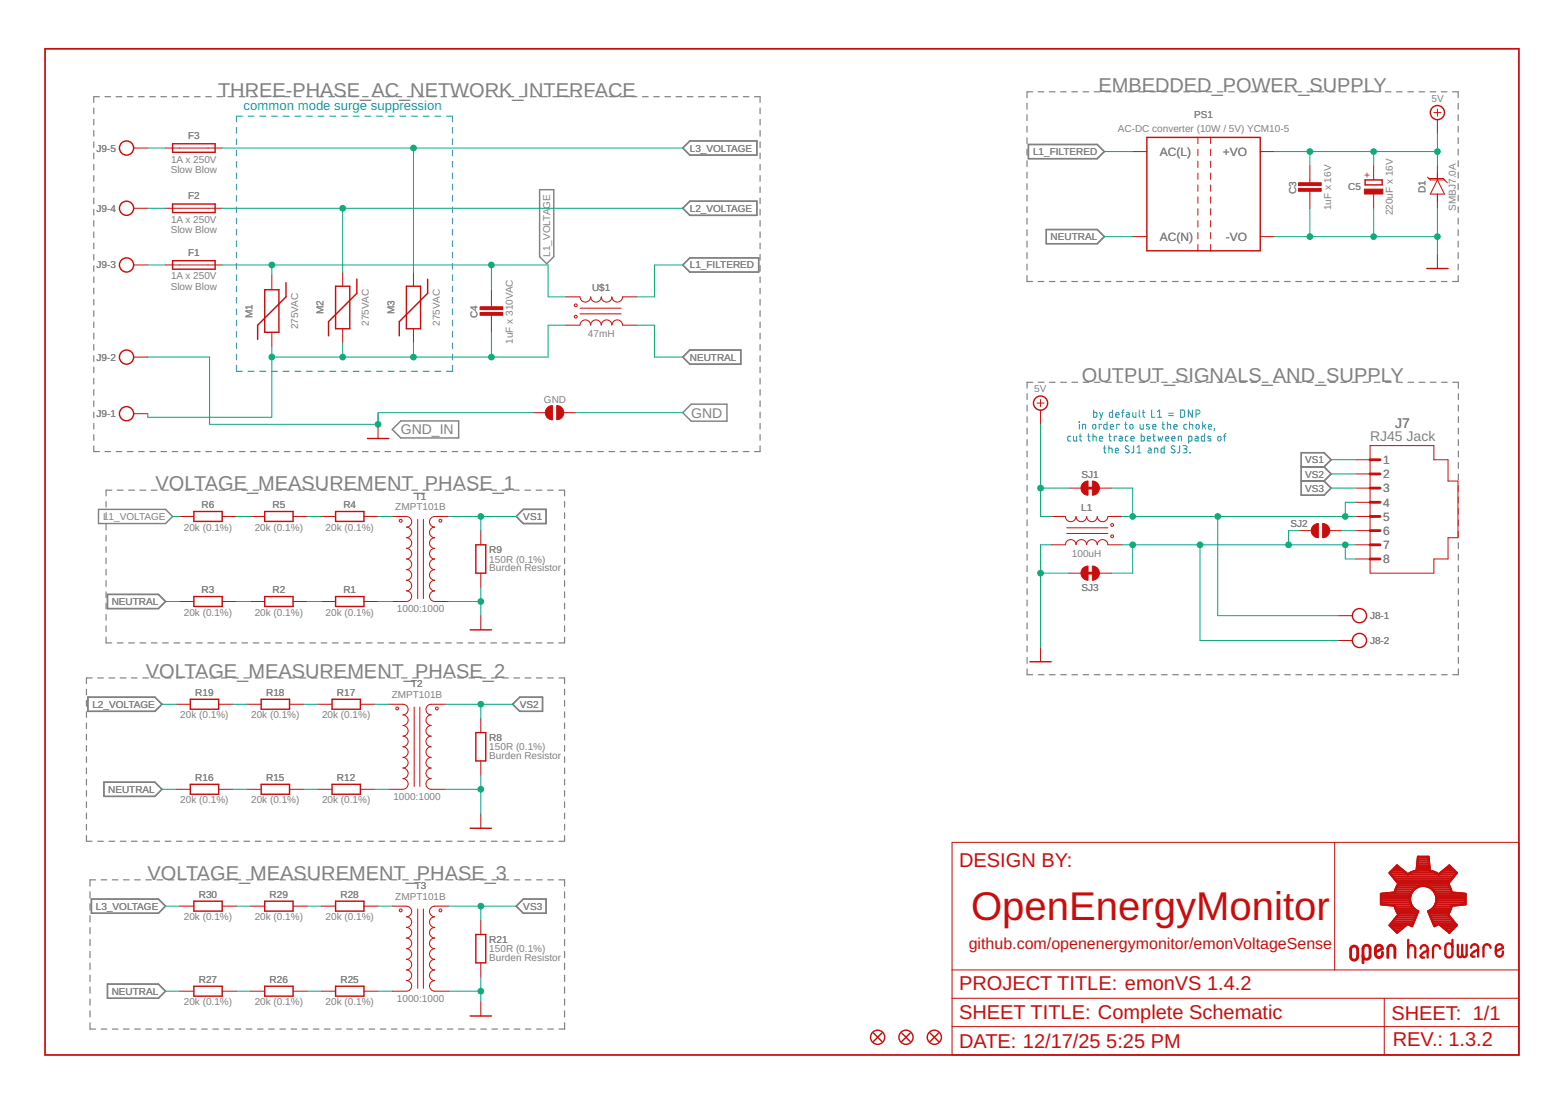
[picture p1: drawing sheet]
<svg xmlns="http://www.w3.org/2000/svg" width="420mm" height="297mm" viewBox="0 0 420 297" stroke-linecap="round" stroke-linejoin="round" font-family="sans-serif">
<g fill="none" stroke="#808080" stroke-width=".32">
<path d="M25.2 29v1.6M25.2 32.1v1.5M25.2 35.1v1.5M25.2 38.1v1.5M26.7 26h-1.5v1.5M28.2 26h1.5M31.2 26h1.5M34.2 26h1.6M37.3 26h1.5M40.3 26h1.5M43.3 26h1.5M46.3 26h1.5"/>
<path d="M49.3 26h1.5M52.3 26h1.5M55.3 26h1.5M58.3 26h1.5M61.3 26h1.5M64.3 26h1.5M67.4 26h1.5M70.4 26h1.5M73.4 26h1.5M76.4 26h1.5M79.4 26h1.5M82.4 26h1.5"/>
<path d="M85.4 26h1.5M88.4 26h1.5M91.4 26h1.5M94.4 26h1.5M97.5 26h1.5M100.5 26h1.5M103.5 26h1.5M106.5 26h1.5M109.5 26h1.5M112.5 26h1.5M115.5 26h1.5M118.5 26h1.5"/>
<path d="M121.5 26h1.5M124.5 26h1.5M127.6 26h1.5M130.6 26h1.5M133.6 26h1.5M136.6 26h1.5M139.6 26h1.5M142.6 26h1.5M145.6 26h1.5M148.6 26h1.5M151.6 26h1.5M154.6 26h1.6"/>
<path d="M157.7 26h1.5M160.7 26h1.5M163.7 26h1.5M166.7 26h1.5M169.7 26h1.5M172.7 26h1.5M175.7 26h1.5M178.7 26h1.5M181.7 26h1.6M184.7 26h1.6M187.8 26h1.5M190.8 26h1.5"/>
<path d="M193.8 26h1.5M196.8 26h1.5M199.8 26h1.5M202.8 26h1.5v1.5M204.3 29v1.6M204.3 32.1v1.5M204.3 35.1v1.5M204.3 38.1v1.5M276.1 27.7v1.7M276.1 30.8v1.6M276.1 33.9v1.6M276.1 37v1.6"/>
<path d="M277.6 24.7h-1.5v1.6M279.1 24.7h1.5M282.1 24.7h1.5M285.1 24.7h1.5M288.1 24.7h1.5M291.1 24.7h1.6M294.2 24.7h1.5M297.2 24.7h1.5M300.2 24.7h1.5M303.2 24.7h1.5M306.2 24.7h1.5M309.2 24.7h1.5"/>
<path d="M312.2 24.7h1.5M315.2 24.7h1.5M318.2 24.7h1.5M321.2 24.7h1.5M324.3 24.7h1.5M327.3 24.7h1.5M330.3 24.7h1.5M333.3 24.7h1.5M336.3 24.7h1.5M339.3 24.7h1.5M342.3 24.7h1.5M345.3 24.7h1.5"/>
<path d="M348.3 24.7h1.5M351.3 24.7h1.5M354.4 24.7h1.5M357.4 24.7h1.5M360.4 24.7h1.5M363.4 24.7h1.5M366.4 24.7h1.5M369.4 24.7h1.5M372.4 24.7h1.5M375.4 24.7h1.5M378.4 24.7h1.5M381.4 24.7h1.5"/>
<path d="M384.5 24.7h1.5M387.5 24.7h1.5M390.5 24.7h1.5v1.6M392 27.7v1.7M392 30.8v1.6M392 33.9v1.6M392 37v1.6M25.2 41.1v1.6M25.2 44.2v1.5M25.2 47.2v1.5M25.2 50.2v1.6M25.2 53.3v1.5"/>
<path d="M25.2 56.3v1.5M25.2 59.3v1.5M204.3 41.1v1.6M204.3 44.2v1.5M204.3 47.2v1.5M204.3 50.2v1.6M204.3 53.3v1.5M204.3 56.3v1.5M204.3 59.3v1.5M276.1 40.1v1.6M276.1 43.2v1.6M276.1 46.3v1.6"/>
<path d="M276.1 49.4v1.6M276.1 52.5v1.6M276.1 55.6v1.5M276.1 58.7v1.5M392 40.1v1.6M392 43.2v1.6M392 46.3v1.6M392 49.4v1.6M392 52.5v1.6M392 55.6v1.5M392 58.7v1.5M25.2 62.3v1.6"/>
<path d="M25.2 65.4v1.5M25.2 68.4v1.5M25.2 71.4v1.5M25.2 74.4v1.6M25.2 77.5v1.5M204.3 62.3v1.6M204.3 65.4v1.5M204.3 68.4v1.5M204.3 71.4v1.5M204.3 74.4v1.6M204.3 77.5v1.5M276.1 61.7v1.6"/>
<path d="M276.1 64.8v1.6M276.1 67.9v1.6M276.1 71v1.6M276.1 74.1v1.6h1.5M279.1 75.7h1.5M282.1 75.7h1.5M285.1 75.7h1.5M288.1 75.7h1.5M291.1 75.7h1.6M294.2 75.7h1.5M297.2 75.7h1.5M300.2 75.7h1.5"/>
<path d="M303.2 75.7h1.5M306.2 75.7h1.5M309.2 75.7h1.5M312.2 75.7h1.5M315.2 75.7h1.5M318.2 75.7h1.5M321.2 75.7h1.5M324.3 75.7h1.5M327.3 75.7h1.5M330.3 75.7h1.5M333.3 75.7h1.5M336.3 75.7h1.5"/>
<path d="M339.3 75.7h1.5M342.3 75.7h1.5M345.3 75.7h1.5M348.3 75.7h1.5M351.3 75.7h1.5M354.4 75.7h1.5M357.4 75.7h1.5M360.4 75.7h1.5M363.4 75.7h1.5M366.4 75.7h1.5M369.4 75.7h1.5M372.4 75.7h1.5"/>
<path d="M375.4 75.7h1.5M378.4 75.7h1.5M381.4 75.7h1.5M384.5 75.7h1.5M387.5 75.7h1.5M392 61.7v1.6M392 64.8v1.6M392 67.9v1.6M392 71v1.6M392 74.1v1.6h-1.5M25.2 80.5v1.5M25.2 83.5v1.5"/>
<path d="M25.2 86.6v1.5M25.2 89.6v1.5M25.2 92.6v1.5M25.2 95.6v1.6M25.2 98.7v1.5M204.3 80.5v1.5M204.3 83.5v1.5M204.3 86.6v1.5M204.3 89.6v1.5M204.3 92.6v1.5M204.3 95.6v1.6M204.3 98.7v1.5"/>
<path d="M25.2 101.7v1.5M25.2 104.7v1.6M25.2 107.8v1.5M25.2 110.8v1.5M25.2 113.8v1.5M25.2 116.8v1.6M25.2 119.9v1.5h1.5M204.3 101.7v1.5M204.3 104.7v1.6M204.3 107.8v1.5M204.3 110.8v1.5M204.3 113.8v1.5"/>
<path d="M204.3 116.8v1.6M204.3 119.9v1.5h-1.5M276.1 105.8v1.6M276.1 108.9v1.6M276.1 112v1.6M276.1 115.1v1.6M276.1 118.2v1.6M277.6 102.8h-1.5v1.6M279.1 102.8h1.5M282.1 102.8h1.5M285.1 102.8h1.6M288.1 102.8h1.6"/>
<path d="M291.2 102.8h1.5M294.2 102.8h1.5M297.2 102.8h1.5M300.2 102.8h1.5M303.2 102.8h1.5M306.2 102.8h1.5M309.2 102.8h1.5M312.2 102.8h1.6M315.3 102.8h1.5M318.3 102.8h1.5M321.3 102.8h1.5M324.3 102.8h1.5"/>
<path d="M327.3 102.8h1.5M330.3 102.8h1.5M333.3 102.8h1.5M336.3 102.8h1.5M339.3 102.8h1.5M342.3 102.8h1.6M345.4 102.8h1.5M348.4 102.8h1.5M351.4 102.8h1.5M354.4 102.8h1.5M357.4 102.8h1.5M360.4 102.8h1.5"/>
<path d="M363.4 102.8h1.5M366.4 102.8h1.5M369.4 102.8h1.6M372.4 102.8h1.6M375.5 102.8h1.5M378.5 102.8h1.5M381.5 102.8h1.5M384.5 102.8h1.5M387.5 102.8h1.5M390.5 102.8h1.5v1.6M392 105.8v1.6M392 108.9v1.6"/>
<path d="M392 112v1.6M392 115.1v1.6M392 118.2v1.6M28.2 121.4h1.5M28.5 134.8v1.5M28.5 137.8v1.6M30.1 131.8h-1.6v1.5M31.2 121.4h1.5M31.5 131.8h1.6M34.2 121.4h1.6M34.6 131.8h1.5M37.3 121.4h1.5"/>
<path d="M37.6 131.8h1.6M40.3 121.4h1.5M40.7 131.8h1.5M43.3 121.4h1.5M43.7 131.8h1.6M46.3 121.4h1.5M46.8 131.8h1.5M49.3 121.4h1.5M49.8 131.8h1.6M52.3 121.4h1.5M52.9 131.8h1.5M55.3 121.4h1.5"/>
<path d="M55.9 131.8h1.5M58.3 121.4h1.5M58.9 131.8h1.6M61.3 121.4h1.5M62 131.8h1.5M64.3 121.4h1.5M65 131.8h1.6M67.4 121.4h1.5M68.1 131.8h1.5M70.4 121.4h1.5M71.1 131.8h1.5M73.4 121.4h1.5"/>
<path d="M74.1 131.8h1.6M76.4 121.4h1.5M77.2 131.8h1.5M79.4 121.4h1.5M80.2 131.8h1.6M82.4 121.4h1.5M83.3 131.8h1.5M85.4 121.4h1.5M86.3 131.8h1.6M88.4 121.4h1.5M89.4 131.8h1.5M91.4 121.4h1.5"/>
<path d="M92.4 131.8h1.5M94.4 121.4h1.5M95.4 131.8h1.6M97.5 121.4h1.5M98.5 131.8h1.5M100.5 121.4h1.5M101.5 131.8h1.6M103.5 121.4h1.5M104.6 131.8h1.5M106.5 121.4h1.5M107.6 131.8h1.6M109.5 121.4h1.5"/>
<path d="M110.7 131.8h1.5M112.5 121.4h1.5M113.7 131.8h1.6M115.5 121.4h1.5M116.7 131.8h1.6M118.5 121.4h1.5M119.8 131.8h1.5M121.5 121.4h1.5M122.8 131.8h1.6M124.5 121.4h1.5M125.9 131.8h1.5M127.6 121.4h1.5"/>
<path d="M128.9 131.8h1.6M130.6 121.4h1.5M132 131.8h1.5M133.6 121.4h1.5M135 131.8h1.5M136.6 121.4h1.5M138 131.8h1.6M139.6 121.4h1.5M141.1 131.8h1.5M142.6 121.4h1.5M144.1 131.8h1.6M145.6 121.4h1.5"/>
<path d="M147.2 131.8h1.5M148.6 121.4h1.5M150.2 131.8h1.6v1.5M151.6 121.4h1.5M151.8 134.8v1.5M151.8 137.8v1.6M154.6 121.4h1.6M157.7 121.4h1.5M160.7 121.4h1.5M163.7 121.4h1.5M166.7 121.4h1.5M169.7 121.4h1.5"/>
<path d="M172.7 121.4h1.5M175.7 121.4h1.5M178.7 121.4h1.5M181.7 121.4h1.6M184.7 121.4h1.6M187.8 121.4h1.5M190.8 121.4h1.5M193.8 121.4h1.5M196.8 121.4h1.5M199.8 121.4h1.5M276.1 121.2v1.6M276.1 124.3v1.6"/>
<path d="M276.1 127.4v1.6M276.1 130.5v1.6M276.1 133.6v1.6M276.1 136.7v1.5M276.1 139.7v1.6M392 121.2v1.6M392 124.3v1.6M392 127.4v1.6M392 130.5v1.6M392 133.6v1.6M392 136.7v1.5M392 139.7v1.6"/>
<path d="M28.5 140.9v1.5M28.5 143.9v1.6M28.5 147v1.5M28.5 150v1.5M28.5 153v1.6M28.5 156.1v1.5M28.5 159.1v1.6M151.8 140.9v1.5M151.8 143.9v1.6M151.8 147v1.5M151.8 150v1.5M151.8 153v1.6"/>
<path d="M151.8 156.1v1.5M151.8 159.1v1.6M276.1 142.8v1.6M276.1 145.9v1.6M276.1 149v1.6M276.1 152.1v1.5M276.1 155.2v1.5M276.1 158.2v1.6M392 142.8v1.6M392 145.9v1.6M392 149v1.6M392 152.1v1.5"/>
<path d="M392 155.2v1.5M392 158.2v1.6M28.5 162.2v1.5M28.5 165.2v1.5M28.5 168.2v1.6M28.5 171.3v1.5h1.6M31.5 172.8h1.6M34.6 172.8h1.5M37.6 172.8h1.6M40.7 172.8h1.5M43.7 172.8h1.6M46.8 172.8h1.5"/>
<path d="M49.8 172.8h1.6M52.9 172.8h1.5M55.9 172.8h1.5M58.9 172.8h1.6M62 172.8h1.5M65 172.8h1.6M68.1 172.8h1.5M71.1 172.8h1.5M74.1 172.8h1.6M77.2 172.8h1.5M80.2 172.8h1.6M83.3 172.8h1.5"/>
<path d="M86.3 172.8h1.6M89.4 172.8h1.5M92.4 172.8h1.5M95.4 172.8h1.6M98.5 172.8h1.5M101.5 172.8h1.6M104.6 172.8h1.5M107.6 172.8h1.6M110.7 172.8h1.5M113.7 172.8h1.6M116.7 172.8h1.6M119.8 172.8h1.5"/>
<path d="M122.8 172.8h1.6M125.9 172.8h1.5M128.9 172.8h1.6M132 172.8h1.5M135 172.8h1.5M138 172.8h1.6M141.1 172.8h1.5M144.1 172.8h1.6M147.2 172.8h1.5M151.8 162.2v1.5M151.8 165.2v1.5M151.8 168.2v1.6"/>
<path d="M151.8 171.3v1.5h-1.6M276.1 161.3v1.6M276.1 164.4v1.6M276.1 167.5v1.6M276.1 170.6v1.5M276.1 173.7v1.5M276.1 176.7v1.6M276.1 179.8v1.6h1.5M392 161.3v1.6M392 164.4v1.6M392 167.5v1.6M392 170.6v1.5"/>
<path d="M392 173.7v1.5M392 176.7v1.6M392 179.8v1.6h-1.5M23.2 185.3v1.5M23.2 188.3v1.5M23.2 191.3v1.5M23.2 194.4v1.5M23.2 197.4v1.5M24.8 182.2h-1.6v1.6M26.3 182.2h1.5M29.3 182.2h1.5M32.3 182.2h1.5"/>
<path d="M35.3 182.2h1.6M38.4 182.2h1.5M41.4 182.2h1.5M44.4 182.2h1.5M47.4 182.2h1.6M50.5 182.2h1.5M53.5 182.2h1.5M56.5 182.2h1.5M59.5 182.2h1.5M62.5 182.2h1.6M65.6 182.2h1.5M68.6 182.2h1.5"/>
<path d="M71.6 182.2h1.6M74.6 182.2h1.6M77.7 182.2h1.5M80.7 182.2h1.5M83.7 182.2h1.5M86.7 182.2h1.6M89.8 182.2h1.5M92.8 182.2h1.5M95.8 182.2h1.5M98.8 182.2h1.6M101.9 182.2h1.5M104.9 182.2h1.5"/>
<path d="M107.9 182.2h1.5M110.9 182.2h1.6M113.9 182.2h1.6M117 182.2h1.5M120 182.2h1.5M123 182.2h1.5M126 182.2h1.6M129.1 182.2h1.5M132.1 182.2h1.5M135.1 182.2h1.5M138.1 182.2h1.6M141.2 182.2h1.5"/>
<path d="M144.2 182.2h1.5M147.2 182.2h1.5M150.2 182.2h1.6v1.6M151.8 185.3v1.5M151.8 188.3v1.5M151.8 191.3v1.5M151.8 194.4v1.5M151.8 197.4v1.5M279.1 181.4h1.5M282.1 181.4h1.5M285.1 181.4h1.6M288.1 181.4h1.6"/>
<path d="M291.2 181.4h1.5M294.2 181.4h1.5M297.2 181.4h1.5M300.2 181.4h1.5M303.2 181.4h1.5M306.2 181.4h1.5M309.2 181.4h1.5M312.2 181.4h1.6M315.3 181.4h1.5M318.3 181.4h1.5M321.3 181.4h1.5M324.3 181.4h1.5"/>
<path d="M327.3 181.4h1.5M330.3 181.4h1.5M333.3 181.4h1.5M336.3 181.4h1.5M339.3 181.4h1.5M342.3 181.4h1.6M345.4 181.4h1.5M348.4 181.4h1.5M351.4 181.4h1.5M354.4 181.4h1.5M357.4 181.4h1.5M360.4 181.4h1.5"/>
<path d="M363.4 181.4h1.5M366.4 181.4h1.5M369.4 181.4h1.6M372.4 181.4h1.6M375.5 181.4h1.5M378.5 181.4h1.5M381.5 181.4h1.5M384.5 181.4h1.5M387.5 181.4h1.5M23.2 200.4v1.5M23.2 203.4v1.6M23.2 206.5v1.5"/>
<path d="M23.2 209.5v1.5M23.2 212.5v1.5M23.2 215.5v1.6M23.2 218.6v1.5M151.8 200.4v1.5M151.8 203.4v1.6M151.8 206.5v1.5M151.8 209.5v1.5M151.8 212.5v1.5M151.8 215.5v1.6M151.8 218.6v1.5M23.2 221.6v1.5"/>
<path d="M23.2 224.6v1.5h1.6M24.2 239.7v1.7M25.7 236.5h-1.5v1.7M26.3 226.1h1.5M27.2 236.5h1.5M29.3 226.1h1.5M30.2 236.5h1.5M32.3 226.1h1.5M33.2 236.5h1.5M35.3 226.1h1.6M36.2 236.5h1.5M38.4 226.1h1.5"/>
<path d="M39.2 236.5h1.5M41.4 226.1h1.5M42.2 236.5h1.5M44.4 226.1h1.5M45.2 236.5h1.5M47.4 226.1h1.6M48.2 236.5h1.5M50.5 226.1h1.5M51.2 236.5h1.5M53.5 226.1h1.5M54.2 236.5h1.5M56.5 226.1h1.5"/>
<path d="M57.2 236.5h1.5M59.5 226.1h1.5M60.2 236.5h1.5M62.5 226.1h1.6M63.2 236.5h1.5M65.6 226.1h1.5M66.2 236.5h1.5M68.6 226.1h1.5M69.2 236.5h1.5M71.6 226.1h1.6M72.2 236.5h1.5M74.6 226.1h1.6"/>
<path d="M75.2 236.5h1.5M77.7 226.1h1.5M78.2 236.5h1.5M80.7 226.1h1.5M81.2 236.5h1.5M83.7 226.1h1.5M84.2 236.5h1.5M86.7 226.1h1.6M87.2 236.5h1.5M89.8 226.1h1.5M90.2 236.5h1.5M92.8 226.1h1.5"/>
<path d="M93.2 236.5h1.5M95.8 226.1h1.5M96.2 236.5h1.5M98.8 226.1h1.6M99.2 236.5h1.5M101.9 226.1h1.5M102.2 236.5h1.5M104.9 226.1h1.5M105.2 236.5h1.5M107.9 226.1h1.5M108.2 236.5h1.5M110.9 226.1h1.6"/>
<path d="M111.2 236.5h1.5M113.9 226.1h1.6M114.2 236.5h1.5M117 226.1h1.5M117.2 236.5h1.5M120 226.1h1.5M120.2 236.5h1.6M123 226.1h1.5M123.2 236.5h1.5M126 226.1h1.6M126.2 236.5h1.5M129.1 226.1h1.5"/>
<path d="M129.2 236.5h1.5M132.1 226.1h1.5M132.2 236.5h1.6M135.1 226.1h1.5M135.3 236.5h1.5M138.1 226.1h1.6M138.2 236.5h1.5M141.2 226.1h1.5M141.2 236.5h1.5M144.2 226.1h1.5M144.3 236.5h1.5M147.2 226.1h1.5"/>
<path d="M147.3 236.5h1.5M150.3 236.5h1.5v1.7M151.8 221.6v1.5M151.8 224.6v1.5h-1.6M151.8 239.7v1.7M24.2 242.9v1.7M24.2 246.1v1.7M24.2 249.3v1.7M24.2 252.5v1.7M24.2 255.7v1.7M24.2 258.9v1.7M151.8 242.9v1.7"/>
<path d="M151.8 246.1v1.7M151.8 249.3v1.7M151.8 252.5v1.7M151.8 255.7v1.7M151.8 258.9v1.7M24.2 262.1v1.7M24.2 265.3v1.7M24.2 268.5v1.7M24.2 271.7v1.7M24.2 274.9v1.7h1.5M27.2 276.6h1.5M30.2 276.6h1.5"/>
<path d="M33.2 276.6h1.5M36.2 276.6h1.5M39.2 276.6h1.5M42.2 276.6h1.5M45.2 276.6h1.5M48.2 276.6h1.5M51.2 276.6h1.5M54.2 276.6h1.5M57.2 276.6h1.5M60.2 276.6h1.5M63.2 276.6h1.5M66.2 276.6h1.5"/>
<path d="M69.2 276.6h1.5M72.2 276.6h1.5M75.2 276.6h1.5M78.2 276.6h1.5M81.2 276.6h1.5M84.2 276.6h1.5M87.2 276.6h1.5M90.2 276.6h1.5M93.2 276.6h1.5M96.2 276.6h1.5M99.2 276.6h1.5M102.2 276.6h1.5"/>
<path d="M105.2 276.6h1.5M108.2 276.6h1.5M111.2 276.6h1.5M114.2 276.6h1.5M117.2 276.6h1.5M120.2 276.6h1.6M123.2 276.6h1.5M126.2 276.6h1.5M129.2 276.6h1.5M132.2 276.6h1.6M135.3 276.6h1.5M138.2 276.6h1.5"/>
<path d="M141.2 276.6h1.5M144.3 276.6h1.5M147.3 276.6h1.5M151.8 262.1v1.7M151.8 265.3v1.7M151.8 268.5v1.7M151.8 271.7v1.7M151.8 274.9v1.7h-1.5"/>
</g>
<g fill="none" stroke="#808080" stroke-width=".38">
<path d="M183.5 39.8l1.9-1.9h18.1v3.8h-18.1zM276.5 38.8h18.5l1.9 1.9-1.9 2h-18.5zM145.1 51h3.8v18l-1.9 1.9-1.9-1.9zM183.5 56l1.9-1.9h18.1v3.8h-18.1zM183.5 71.2l1.9-1.9h18.5v3.8h-18.5zM281.3 61.7h13.7l1.9 1.9-1.9 1.9h-13.7zM183.5 96l1.9-1.9h13.7v3.8h-13.7zM105.5 115.4l2.2-2.2h15.6v4.5h-15.6zM183.5 110.9l2.3-2.3h9.6v4.6h-9.6zM26.5 136.9h18l1.9 1.9-1.9 1.9h-18zM138.8 138.8l1.9-1.9h6.1v3.8h-6.1zM349.8 129.3h6.1"/>
<path d="M349.8 125.5h6.1M355.9 125.5l1.9-1.9-1.9-1.9h-6.1v11.4h6.1l1.9-1.9-1.9-1.9M355.9 125.5l1.9 1.9-1.9 1.9M28.9 159.8h13.7l1.9 1.9-1.9 1.9h-13.7zM23.6 187.4h18l1.9 1.9-1.9 1.9h-18zM137.8 189.3l1.9-1.9h6.1v3.8h-6.1zM27.9 210.3h13.7l1.9 1.9-1.9 1.9h-13.7zM24.6 241.7h18l1.9 1.9-1.9 1.9h-18zM140.7 241.7h6.1v3.8h-6.1l-1.9-1.9zM28.9 264.5h13.7l1.9 1.9-1.9 2h-13.7z"/>
</g>
<g fill="none" stroke="#c90d0c" stroke-width=".27">
<path d="M35.9 39.8h3.8M44.5 39.8h15.2M322 36.9v1.7M325.4 36.9v1.7M385.4 30.3h1.9M386.4 29.3v1.9M386.4 32.2v3.8M35.9 56h3.8M44.5 56h15.2M304.5 40.7h3.8M322 40.1v1.7M322 43.3v1.7"/>
<path d="M322 46.5v1.7M322 49.7v1.7M322 52.9v1.7M322 56.1v1.7M322 59.3v1.7M325.4 40.1v1.7M325.4 43.3v1.7M325.4 46.5v1.7M325.4 49.7v1.7M325.4 52.9v1.7M325.4 56.1v1.7M325.4 59.3v1.7"/>
<path d="M338.8 40.7h3.8M352.1 44.6v4.5M352.1 51.4v4.6M369.3 44.6v3.8M369.3 52.2v3.8M383.7 47.6l.8 .8h3.8M384.1 48h3.8l1.2 1.1M386.4 44.6v3.8M386.4 52.2v3.8M386.4 48.4l1.9 3.8h-3.8zM35.9 71.2h3.8M44.5 71.2h15.2"/>
<path d="M73.1 74.1v3.8M92.1 73.1v3.8M111.1 73.1v3.8M132.1 77.9v4.6M152.1 79.8h3.8M155.9 79.8a1.43 1.43 0 0 0 1.4 1.4 1.43 1.43 0 0 0 1.5-1.4 1.43 1.43 0 0 0 1.4 1.4 1.43 1.43 0 0 0 1.4-1.4 1.43 1.43 0 0 0 1.5 1.4 1.43 1.43 0 0 0 1.4-1.4 1.43 1.43 0 0 0 1.4 1.4 1.43 1.43 0 0 0 1.4-1.4M167.3 79.8h3.9M304.5 63.6h3.8M322 62.5v1.7M322 65.7v1.7M325.4 62.5v1.7M325.4 65.7v1.7"/>
<path d="M338.8 63.6h3.8M386.4 68.4v3.8M35.9 96h3.8M73.1 89.3v3.8M92.1 88.4v3.8M111.1 88.4v3.8M132.1 84.8v4.5M152.1 87.4h3.8M155.9 87.4a1.43 1.43 0 0 1 1.4-1.4 1.43 1.43 0 0 1 1.5 1.4 1.43 1.43 0 0 1 1.4-1.4 1.43 1.43 0 0 1 1.4 1.4 1.43 1.43 0 0 1 1.5-1.4 1.43 1.43 0 0 1 1.4 1.4 1.43 1.43 0 0 1 1.4-1.4 1.43 1.43 0 0 1 1.4 1.4M155.9 82.8h11.1M155.9 84.4h11.1M167.3 87.4h3.9"/>
<path d="M35.9 111.2h3.8M101.6 114.1v3.8M143.4 110.9h3.8M151 110.9h3.8M278.8 108.4h1.9M279.7 107.4v1.9M279.7 110.3v3.8M368.3 119.8h17.1v3.8h3.9v5.7h2.6v15.2h-2.6v5.8h-3.9v3.8h-17.1zM48.3 138.8h3.8M59.7 138.8h3.8M67.4 138.8h3.8M78.8 138.8h3.8"/>
<path d="M86.4 138.8h3.8M97.8 138.8h3.8M105.4 138.8h3.9a1.43 1.43 0 0 1 1.4 1.5 1.43 1.43 0 0 1-1.4 1.4 1.43 1.43 0 0 1 1.4 1.4 1.43 1.43 0 0 1-1.4 1.4 1.43 1.43 0 0 1 1.4 1.5 1.43 1.43 0 0 1-1.4 1.4 1.43 1.43 0 0 1 1.4 1.4 1.43 1.43 0 0 1-1.4 1.5 1.43 1.43 0 0 1 1.4 1.4 1.43 1.43 0 0 1-1.4 1.4 1.43 1.43 0 0 1 1.4 1.4 1.43 1.43 0 0 1-1.4 1.5 1.43 1.43 0 0 1 1.4 1.4 1.43 1.43 0 0 1-1.4 1.4 1.43 1.43 0 0 1 1.4 1.5 1.43 1.43 0 0 1-1.4 1.4h-3.9M112.3 139.6v21.3M113.8 139.6v21.3M120.7 138.8h-3.9a1.43 1.43 0 0 0-1.3 1.5 1.43 1.43 0 0 0 1.3 1.4 1.43 1.43 0 0 0-1.3 1.4 1.43 1.43 0 0 0 1.3 1.4 1.43 1.43 0 0 0-1.3 1.5 1.43 1.43 0 0 0 1.3 1.4 1.43 1.43 0 0 0-1.3 1.4 1.43 1.43 0 0 0 1.3 1.5 1.43 1.43 0 0 0-1.3 1.4 1.43 1.43 0 0 0 1.3 1.4 1.43 1.43 0 0 0-1.3 1.4 1.43 1.43 0 0 0 1.3 1.5 1.43 1.43 0 0 0-1.3 1.4 1.43 1.43 0 0 0 1.3 1.4 1.43 1.43 0 0 0-1.3 1.5 1.43 1.43 0 0 0 1.3 1.4h3.9M282.6 138.8l3.8 .1a1.43 1.43 0 0 0 1.4 1.3 1.43 1.43 0 0 0 1.4-1.3 1.43 1.43 0 0 0 1.5 1.3 1.43 1.43 0 0 0 1.4-1.3 1.43 1.43 0 0 0 1.4 1.3 1.43 1.43 0 0 0 1.5-1.3 1.43 1.43 0 0 0 1.4 1.3 1.43 1.43 0 0 0 1.4-1.3l3.8-.1M287.3 131.2h3.8M295 131.2h3.8M364.5 138.8h3.8M364.5 123.6h3.8M364.5 127.4h3.8"/>
<path d="M364.5 131.2h3.8M364.5 135h3.8M129.2 142.6v3.9M129.2 154.1v3.8M282.6 146.5l3.8-.1a1.43 1.43 0 0 1 1.4-1.4 1.43 1.43 0 0 1 1.4 1.4 1.43 1.43 0 0 1 1.5-1.4 1.43 1.43 0 0 1 1.4 1.4 1.43 1.43 0 0 1 1.4-1.4 1.43 1.43 0 0 1 1.5 1.4 1.43 1.43 0 0 1 1.4-1.4 1.43 1.43 0 0 1 1.4 1.4l3.8 .1M286.8 141.9h11M286.8 143.4h11M287.3 154.1h3.8M295 154.1h3.8M349.2 142.6h3.9M356.9 142.6h3.8M364.5 142.6h3.8"/>
<path d="M364.5 146.5h3.8M364.5 150.3h3.8M48.3 161.7h3.8M59.7 161.7h3.8M67.4 161.7h3.8M78.8 161.7h3.8M86.4 161.7h3.8M97.8 161.7h3.8M129.2 165.5v3.8M279.7 174.1v3.8M359.7 165.5h3.8M359.7 172.2h3.8"/>
<path d="M47.3 189.3h3.9M58.8 189.3h3.8M66.4 189.3h3.8M77.8 189.3h3.8M85.4 189.3h3.9M96.9 189.3h3.8M104.5 189.3h3.8M108.3 189.3a1.43 1.43 0 0 1 1.4 1.4 1.43 1.43 0 0 1-1.4 1.5 1.43 1.43 0 0 1 1.4 1.4 1.43 1.43 0 0 1-1.4 1.4 1.43 1.43 0 0 1 1.4 1.5 1.43 1.43 0 0 1-1.4 1.4 1.43 1.43 0 0 1 1.4 1.4 1.43 1.43 0 0 1-1.4 1.4 1.43 1.43 0 0 1 1.4 1.5 1.43 1.43 0 0 1-1.4 1.4 1.43 1.43 0 0 1 1.4 1.4 1.43 1.43 0 0 1-1.4 1.5 1.43 1.43 0 0 1 1.4 1.4 1.43 1.43 0 0 1-1.4 1.4 1.43 1.43 0 0 1 1.4 1.4 1.43 1.43 0 0 1-1.4 1.5M111.3 190.1v21.3M112.9 190.1v21.3M115.9 189.3a1.43 1.43 0 0 0-1.4 1.4 1.43 1.43 0 0 0 1.4 1.5 1.43 1.43 0 0 0-1.4 1.4 1.43 1.43 0 0 0 1.4 1.4 1.43 1.43 0 0 0-1.4 1.5 1.43 1.43 0 0 0 1.4 1.4 1.43 1.43 0 0 0-1.4 1.4 1.43 1.43 0 0 0 1.4 1.4 1.43 1.43 0 0 0-1.4 1.5 1.43 1.43 0 0 0 1.4 1.4 1.43 1.43 0 0 0-1.4 1.4 1.43 1.43 0 0 0 1.4 1.5 1.43 1.43 0 0 0-1.4 1.4 1.43 1.43 0 0 0 1.4 1.4 1.43 1.43 0 0 0-1.4 1.4 1.43 1.43 0 0 0 1.4 1.5M115.9 189.3h3.8"/>
<path d="M129.2 193.1v3.8M47.3 212.2h3.9M58.8 212.2h3.8M66.4 212.2h3.8M77.8 212.2h3.8M85.4 212.2h3.9M96.9 212.2h3.8M104.5 212.2h3.8M115.9 212.2h3.8M129.2 204.6v3.8M129.2 218.8v3.9M255.9 226.4h152.4v57.2h-152.4z"/>
<path d="M358.8 226.4v34.3M48.3 243.6h3.8M59.7 243.6h3.8M67.4 243.6h3.8M78.8 243.6h3.8M86.4 243.6h3.8M97.8 243.6h3.8M105.4 243.6h3.9a1.43 1.43 0 0 1 1.4 1.4 1.43 1.43 0 0 1-1.4 1.4 1.43 1.43 0 0 1 1.4 1.5 1.43 1.43 0 0 1-1.4 1.4 1.43 1.43 0 0 1 1.4 1.4 1.43 1.43 0 0 1-1.4 1.5 1.43 1.43 0 0 1 1.4 1.4 1.43 1.43 0 0 1-1.4 1.4 1.43 1.43 0 0 1 1.4 1.4 1.43 1.43 0 0 1-1.4 1.5 1.43 1.43 0 0 1 1.4 1.4 1.43 1.43 0 0 1-1.4 1.4 1.43 1.43 0 0 1 1.4 1.5 1.43 1.43 0 0 1-1.4 1.4 1.43 1.43 0 0 1 1.4 1.4 1.43 1.43 0 0 1-1.4 1.4h-3.9M112.3 244.3v21.4M113.8 244.3v21.4M120.7 243.6h-3.9a1.43 1.43 0 0 0-1.3 1.4 1.43 1.43 0 0 0 1.3 1.4 1.43 1.43 0 0 0-1.3 1.5 1.43 1.43 0 0 0 1.3 1.4 1.43 1.43 0 0 0-1.3 1.4 1.43 1.43 0 0 0 1.3 1.5 1.43 1.43 0 0 0-1.3 1.4 1.43 1.43 0 0 0 1.3 1.4 1.43 1.43 0 0 0-1.3 1.4 1.43 1.43 0 0 0 1.3 1.5 1.43 1.43 0 0 0-1.3 1.4 1.43 1.43 0 0 0 1.3 1.4 1.43 1.43 0 0 0-1.3 1.5 1.43 1.43 0 0 0 1.3 1.4 1.43 1.43 0 0 0-1.3 1.4 1.43 1.43 0 0 0 1.3 1.4h3.9M129.2 247.4v3.8"/>
<path d="M129.2 258.8v3.8M48.3 266.4h3.8M59.7 266.4h3.8M67.4 266.4h3.8M78.8 266.4h3.8M86.4 266.4h3.8M97.8 266.4h3.8M129.2 269.3v3.8M255.9 276h152.4M255.9 268.4h152.4M255.9 260.7h152.4M372.1 268.4v15.2"/>
<circle cx="154.8" cy="82.1" r=".38"/>
<circle cx="154.8" cy="85.1" r=".38"/>
<circle cx="107.7" cy="140" r=".38"/>
<circle cx="118.4" cy="140" r=".38"/>
<circle cx="299" cy="144.2" r=".38"/>
<circle cx="299" cy="141.1" r=".38"/>
<circle cx="106.8" cy="190.5" r=".38"/>
<circle cx="117.4" cy="190.5" r=".38"/>
<circle cx="107.7" cy="244.7" r=".38"/>
<circle cx="118.4" cy="244.7" r=".38"/>
</g>
<g fill="none" stroke="#c90d0c" stroke-width=".38">
<path d="M46.4 38.7h11.4v2.2h-11.4zM308.3 36.9h30.5v30.5h-30.5zM46.4 54.8h11.4v2.3h-11.4zM367 48.4h4.5v1.3h-4.5zM46.4 70.1h11.4v2.3h-11.4zM71.2 77.9h3.8v11.4h-3.8zM76.9 76v3.8l-7.6 7.6v3.8M90.2 76.9h3.8v11.5h-3.8zM95.9 75v3.8l-7.6 7.7v3.8M109.2 76.9h3.9v11.5h-3.9zM115 75v3.8l-7.7 7.7v3.8M383.5 72.2h5.8"/>
<path d="M98.8 117.9h5.7M52.1 137.5h7.6v2.7h-7.6zM71.2 137.5h7.6v2.7h-7.6zM90.2 137.5h7.6v2.7h-7.6zM127.9 146.5h2.7v7.6h-2.7zM52.1 160.4h7.6v2.6h-7.6zM71.2 160.4h7.6v2.6h-7.6zM90.2 160.4h7.6v2.6h-7.6zM126.4 169.3h5.7M276.9 177.9h5.7M51.2 188h7.6v2.6h-7.6zM70.2 188h7.6v2.6h-7.6z"/>
<path d="M89.3 188h7.6v2.6h-7.6zM127.9 196.9h2.7v7.7h-2.7zM51.2 210.8h7.6v2.7h-7.6zM70.2 210.8h7.6v2.7h-7.6zM89.3 210.8h7.6v2.7h-7.6zM126.4 222.7h5.7M52.1 242.3h7.6v2.6h-7.6zM71.2 242.3h7.6v2.6h-7.6zM90.2 242.3h7.6v2.6h-7.6zM127.9 251.2h2.7v7.6h-2.7zM52.1 265.1h7.6v2.7h-7.6zM71.2 265.1h7.6v2.7h-7.6z"/>
<path d="M90.2 265.1h7.6v2.7h-7.6zM126.4 273.1h5.7M234.8 277.7l2.3 2.3M237.1 277.7l-2.3 2.3M242.4 277.7l2.3 2.3M244.7 277.7l-2.3 2.3M250 277.7l2.3 2.3M252.3 277.7l-2.3 2.3"/>
<circle cx="34" cy="39.8" r="1.91"/>
<circle cx="386.4" cy="30.3" r="1.91"/>
<circle cx="34" cy="56" r="1.91"/>
<circle cx="34" cy="71.2" r="1.91"/>
<circle cx="34" cy="96" r="1.91"/>
<circle cx="34" cy="111.2" r="1.91"/>
<circle cx="279.7" cy="108.4" r="1.91"/>
<circle cx="365.4" cy="172.2" r="1.91"/>
<circle cx="365.4" cy="165.5" r="1.91"/>
<circle cx="235.9" cy="278.8" r="1.91"/>
<circle cx="243.5" cy="278.8" r="1.91"/>
<circle cx="251.2" cy="278.8" r="1.91"/>
</g>
<g fill="#c90d0c" stroke="#c90d0c" stroke-width=".27">
<path d="M349.1 50.7h6.1v.7h-6.1z"/>
<path d="M349.1 49.1h6.1v.8h-6.1z"/>
<path d="M366.8 50.8h4.9v1.4h-4.9z"/>
<path d="M129.1 84h6v.8h-6z"/>
<path d="M129.1 82.5h6v.7h-6z"/>
</g>
<g fill="none" stroke="#c90d0c" stroke-width=".76">
<path d="M292.3 131.2h1.5M368.3 123.6h2.7M368.3 127.4h2.7M368.3 131.2h2.7M368.3 135h2.7M368.3 138.8h2.7M292.3 154.1h1.5M368.3 142.6h2.7M368.3 146.5h2.7M368.3 150.3h2.7M363.4 254.5a.96 .96 0 0 1 1-.1 .96 .96 0 0 1 .6 .8v2a.94 .94 0 0 1-1 .9 .94 .94 0 0 1-.9-.9v-2.2zM366.4 256.9a.95 .95 0 0 0 .9 1 .95 .95 0 0 0 1-1v-1.9a.95 .95 0 0 0-1-.9 .95 .95 0 0 0-.9 .9v3.8"/>
<path d="M369.7 256l1.9-1a.95 .95 0 0 0-.9-.9 .95 .95 0 0 0-1 .9v1.5a1 1 0 0 0 1.3 .9 1 1 0 0 0 .6-1.4M373.1 257.4v-2.4a.95 .95 0 0 1 .9-.9 .95 .95 0 0 1 1 .9v2.4"/>
</g>
<g fill="#c90d0c" stroke="#c90d0c" stroke-width=".27">
<path d="M355.5 140.7a1.91 1.91 0 0 1 2 1.9 1.91 1.91 0 0 1-2 1.9z" fill-rule="evenodd"/>
<path d="M353.1 141.2l1.3-.5v3.8a1.89 1.89 0 0 1-1.8-1.2 1.89 1.89 0 0 1 .5-2.1z" fill-rule="evenodd"/>
<path d="M293.6 129.3a1.91 1.91 0 0 1 2 1.9 1.91 1.91 0 0 1-2 1.9z" fill-rule="evenodd"/>
<path d="M291.2 129.8l1.3-.5v3.8a1.9 1.9 0 0 1-1.8-1.2 1.9 1.9 0 0 1 .5-2.1z" fill-rule="evenodd"/>
<path d="M293.6 152.2a1.91 1.91 0 0 1 2 1.9 1.91 1.91 0 0 1-2 1.9z" fill-rule="evenodd"/>
<path d="M291.2 152.7l1.3-.5v3.8a1.9 1.9 0 0 1-1.8-1.2 1.9 1.9 0 0 1 .5-2.1z" fill-rule="evenodd"/>
<path d="M149.6 109a1.9 1.9 0 0 1 2 1.9 1.9 1.9 0 0 1-2 1.9z" fill-rule="evenodd"/>
<path d="M147.2 109.5l1.3-.5v3.8a1.9 1.9 0 0 1-1.8-1.2 1.9 1.9 0 0 1 .5-2.1z" fill-rule="evenodd"/>
</g>
<path d="M12.1 13.1h396.2v270.5h-396.2z" fill="none" stroke="#c90d0c" stroke-width=".47"/>
<g fill="none" stroke="#c90d0c" stroke-width=".61">
<path d="M373.7 234.5h4.1M373.9 235.1h17.4M374.3 233.9h2.7M374.4 235.6h16.4M374.9 236.2h15.4M374.9 233.3h1.4M374.9 239.9l-3.7 .4v2.8l3.7 .4M375 239.7h4.6M375.2 239.1h4.9M375.3 236.8h14.5M375.4 238.5h5.5M375.5 232.7h.1"/>
<path d="M375.7 238h13.8M375.8 237.4h13.6M375.9 237.5l-1 2.4M378.4 235l-2.9-2.3-1.9 2 2.3 2.8M379.5 234.5h6.2M380.8 234l-2.4 1M380.8 234l.4-3.7h2.8l.3 3.7M380.8 233.9h3.5M380.9 233.3h3.4M381 232.7h3.2M381 232.2h3.2M381.1 231.6h3"/>
<path d="M381.1 231h2.9M381.2 230.4h2.8M384.2 238.5h5.6M384.3 234l2.5 1M385 239.1h5M385.5 239.7h4.7M386.8 235l2.8-2.3 2 2-2.3 2.8M387.4 234.5h4M388.1 233.9h2.7M388.8 233.3h1.5M389.3 237.5l.9 2.4M389.5 232.7h.2"/>
<path d="M390.2 239.9l3.7 .4v2.8l-3.7 .4M371.2 242.6h7.9M371.2 242h7.8M371.2 241.4h7.8M371.2 240.8h7.9M371.6 240.3h7.7M371.9 243.1h7.4M373.8 248.9h3.9M373.9 248.3h5.9M374.4 249.5h2.6M374.4 247.8h5.7M374.8 247.2h5.5"/>
<path d="M374.9 243.5l1 2.4M374.9 243.5l.3 .8M374.9 250.1h1.4M375 243.7h4.7M375.2 244.3l.7 1.6M375.2 244.3h5M375.3 246.6h5.2M375.4 244.9h5.6M375.5 250.7h.1M375.7 245.5h5.3M375.8 246h5M375.9 245.9l-2.3 2.8 1.9 2"/>
<path d="M378.4 248.3l1.2 .6M378.4 248.3l-2.9 2.4M378.5 255a.95 .95 0 0 1 1-.9 .95 .95 0 0 1 .9 .9v2.4M378.5 252.6v4.8M379 241.7a3.6 3.6 0 0 0 2.2 3.3M379 241.7a3.6 3.6 0 0 1 5.6-3 3.6 3.6 0 0 1-.7 6.3M379 241.7a3.6 3.6 0 0 1 4-3.6 3.6 3.6 0 0 1 3 4.5M379.5 248.9h.1M381.2 245l-1.6 3.9M381.9 255a.95 .95 0 0 1 .9-.9 .95 .95 0 0 1 1 .9v2.4M383.8 255.5l-1.3 .7-.6 .7 .3 .5h.6M383.9 245l1.7 3.9"/>
<path d="M384.2 245.5h5.3M384.2 244.9h5.6M384.4 246h5M384.6 246.6h5.3M384.9 247.2h5.4M385 244.3h5M385.1 247.8h5.7M385.3 248.3h6M385.5 243.7h4.7M385.6 248.9h.1M385.8 243.1h7.5M385.8 240.3h7.8"/>
<path d="M386 242.6l-.7 1.4-1.4 1M386 242.6h7.9M386 240.8h7.9M386.1 242h7.8M386.1 241.4h7.8M386.8 248.3l-1.2 .6M386.8 248.3l2.8 2.4M387.1 255a.95 .95 0 0 0-.9-.9 .95 .95 0 0 0-1 .9v2.4M387.5 248.9h3.9M388.2 249.5h2.6M388.9 250.1h1.3M389.3 245.9l2.3 2.8-2 2"/>
<path d="M389.6 250.7h.1M390 244.3l-.7 1.6M390.2 243.5l-.9 2.4M390.2 243.5l-.2 .8M390.4 252.6v3.9a.95 .95 0 0 1-.9 .9 .95 .95 0 0 1-1-.9v-1.9a.95 .95 0 0 1 1-1 .95 .95 0 0 1 .9 1M391.9 254v2.7a.59 .59 0 0 0 .6 .6 .59 .59 0 0 0 .6-.6 .59 .59 0 0 0 .6 .6 .59 .59 0 0 0 .6-.6v-2.7M393.1 254v2.9M395.4 254.8a.95 .95 0 0 1 1-1 .95 .95 0 0 1 .9 1v2.4M397.3 255.2l-1.2 .7-.7 .8 .3 .4 .7 .1M400.7 254.8a.95 .95 0 0 0-1-1 .95 .95 0 0 0-.9 1v2.4M402.1 255.7l1.9-.9a.95 .95 0 0 0-.9-1 .95 .95 0 0 0-1 1v1.4a1 1 0 0 0 1.2 .9 1 1 0 0 0 .7-1.4"/>
</g>
<g fill="none" stroke="#0dab76" stroke-width=".27">
<path d="M39.7 39.8h4.8M59.7 39.8h123.8M111.1 39.8v33.3M386.4 36v8.6M39.7 56h4.8M59.7 56h123.8M92.1 56v17.1M296.9 40.7h7.6M342.6 40.7h43.8M352.1 40.7v3.9M352.1 56v7.6M369.3 40.7v3.9"/>
<path d="M369.3 56v7.6M386.4 56v12.4M39.7 71.2h4.8M59.7 71.2h87.6v8.6h4.8M73.1 71.2v2.9M132.1 71.2v6.7M183.5 71.2h-7.6v8.6h-4.7M296.9 63.6h7.6M342.6 63.6h43.8M39.7 96h16.6v18.1h45.3v-3.2h41.8M39.7 96h.1M73.1 93.1v19.1h-33.4v-1"/>
<path d="M92.1 92.2v3.8M111.1 92.2v3.8M132.1 89.3v6.7M152.1 87.4h-4.8v8.6h-74.2M171.2 87.4h4.7v8.6h7.6M154.8 110.9h28.6M279.7 114.1v24.7h2.9M46.4 138.8h1.9M63.5 138.8h3.9M82.6 138.8h3.8M101.6 138.8h3.8M120.7 138.8h18.1"/>
<path d="M129.2 138.8v3.8M279.7 131.2h7.6M298.8 131.2h5.7v7.6M301.6 138.8h62.9M327.3 138.8v26.7h32.4M357.8 123.6h6.7M357.8 127.4h6.7M357.8 131.2h6.7M364.5 135h-2.9v3.8M129.2 157.9v7.6M279.7 154.1h7.6M282.6 146.5h-2.9v27.6"/>
<path d="M301.6 146.5h62.9M304.5 146.5v7.6h-5.7M322.6 146.5v25.7h37.1M349.2 142.6h-2.8v3.9M360.7 142.6h3.8M361.6 146.5v3.8h2.9M44.5 161.7h3.8M63.5 161.7h3.9M82.6 161.7h3.8M101.6 161.7h3.8M120.7 161.7h8.5M43.5 189.3h3.8"/>
<path d="M62.6 189.3h3.8M81.6 189.3h3.8M100.7 189.3h3.8M119.7 189.3h18.1M129.2 189.3v3.8M43.5 212.2h3.8M62.6 212.2h3.8M81.6 212.2h3.8M100.7 212.2h3.8M119.7 212.2h9.5M129.2 208.4v10.4M44.5 243.6h3.8"/>
<path d="M63.5 243.6h3.9M82.6 243.6h3.8M101.6 243.6h3.8M120.7 243.6h18.1M129.2 243.6v3.8M44.5 266.4h3.8M63.5 266.4h3.9M82.6 266.4h3.8M101.6 266.4h3.8M120.7 266.4h8.5M129.2 262.6v6.7"/>
</g>
<g fill="#0dab76" stroke="#0dab76" stroke-width=".27">
<circle cx="129.2" cy="138.8" r=".76"/>
<circle cx="129.2" cy="189.3" r=".76"/>
<circle cx="129.2" cy="243.6" r=".76"/>
<circle cx="92.1" cy="56" r=".76"/>
<circle cx="111.1" cy="39.8" r=".76"/>
<circle cx="132.1" cy="71.2" r=".76"/>
<circle cx="73.1" cy="71.2" r=".76"/>
<circle cx="361.6" cy="146.5" r=".76"/>
<circle cx="304.5" cy="146.5" r=".76"/>
<circle cx="346.4" cy="146.5" r=".76"/>
<circle cx="322.6" cy="146.5" r=".76"/>
<circle cx="361.6" cy="138.8" r=".76"/>
<circle cx="304.5" cy="138.8" r=".76"/>
<circle cx="327.3" cy="138.8" r=".76"/>
<circle cx="369.3" cy="63.6" r=".76"/>
<circle cx="352.1" cy="63.6" r=".76"/>
<circle cx="386.4" cy="63.6" r=".76"/>
<circle cx="129.2" cy="161.7" r=".76"/>
<circle cx="129.2" cy="212.2" r=".76"/>
<circle cx="129.2" cy="266.4" r=".76"/>
<circle cx="279.7" cy="154.1" r=".76"/>
<circle cx="352.1" cy="40.7" r=".76"/>
<circle cx="369.3" cy="40.7" r=".76"/>
<circle cx="386.4" cy="40.7" r=".76"/>
<circle cx="279.7" cy="131.2" r=".76"/>
<circle cx="132.1" cy="96" r=".76"/>
<circle cx="92.1" cy="96" r=".76"/>
<circle cx="111.1" cy="96" r=".76"/>
<circle cx="73.1" cy="96" r=".76"/>
<circle cx="101.6" cy="114.1" r=".76"/>
</g>
<g fill="none" stroke="#0696d7" stroke-width=".27">
<path d="M63.5 34.3v1.5M63.5 37.3v1.6M65.2 31.2h-1.7v1.6M66.7 31.2h1.6M69.8 31.2h1.6M72.9 31.2h1.7M76.1 31.2h1.6M79.2 31.2h1.7M82.4 31.2h1.6M85.5 31.2h1.6M88.6 31.2h1.7M91.8 31.2h1.6"/>
<path d="M94.9 31.2h1.6M98 31.2h1.7M101.2 31.2h1.6M104.3 31.2h1.6M107.4 31.2h1.7M110.6 31.2h1.6M113.7 31.2h1.7M116.9 31.2h1.6M120 31.2h1.6v1.6M121.6 34.3v1.5M121.6 37.3v1.6M63.5 40.4v1.5"/>
<path d="M63.5 43.4v1.6M63.5 46.5v1.5M63.5 49.5v1.6M63.5 52.6v1.5M63.5 55.6v1.5M63.5 58.6v1.6M121.6 40.4v1.5M121.6 43.4v1.6M121.6 46.5v1.5M121.6 49.5v1.6M121.6 52.6v1.5M121.6 55.6v1.5"/>
<path d="M121.6 58.6v1.6M63.5 61.7v1.5M63.5 64.7v1.6M63.5 67.8v1.5M63.5 70.8v1.6M63.5 73.9v1.5M63.5 76.9v1.6M63.5 80v1.5M121.6 61.7v1.5M121.6 64.7v1.6M121.6 67.8v1.5M121.6 70.8v1.6"/>
<path d="M121.6 73.9v1.5M121.6 76.9v1.6M121.6 80v1.5M63.5 83v1.6M63.5 86.1v1.5M63.5 89.1v1.6M63.5 92.2v1.5M63.5 95.2v1.6M63.5 98.2v1.6h1.7M66.7 99.8h1.6M69.8 99.8h1.6M72.9 99.8h1.7"/>
<path d="M76.1 99.8h1.6M79.2 99.8h1.7M82.4 99.8h1.6M85.5 99.8h1.6M88.6 99.8h1.7M91.8 99.8h1.6M94.9 99.8h1.6M98 99.8h1.7M101.2 99.8h1.6M104.3 99.8h1.6M107.4 99.8h1.7M110.6 99.8h1.6"/>
<path d="M113.7 99.8h1.7M116.9 99.8h1.6M121.6 98.2v1.6h-1.6M121.6 83v1.6M121.6 86.1v1.5M121.6 89.1v1.6M121.6 92.2v1.5M121.6 95.2v1.6M287.8 117.3h-.6l-.2 .3 .1 .8 .7 .2M288.6 117.3v.9l.3 .4h.5v-1.3M290.1 113.4l.1 .1zM290.1 114.1v1.3"/>
<path d="M290.1 117.3h.7M290.3 116.6v1.6l.5 .4M291 115.4v-1.3l.7 .1 .1 1.2M292.4 117.3h.6M292.6 116.6v1.7l.4 .3M293.8 117.3h.8l.1 1.3M293.8 116.6v2M293.9 114.2h.6l.1 .7a.43 .43 0 0 1-.4 .5 .43 .43 0 0 1-.5-.5zM294 110.2v2l.7-.1 .2-.3v-.7l-.9-.3M295.6 117.9h.8a.45 .45 0 0 0-.3-.6 .45 .45 0 0 0-.5 .4v.7l.8 .2M295.6 110.8l.4 1.4M296.1 114.3v-.2h-.6v1.3"/>
<path d="M296.5 110.8l-.7 2h-.2M296.9 119.8v1.8l.4 .2M297.6 113.4v2l-.7-.1-.2-.3 .1-.7 .8-.2M298.1 117.3h.6M298.1 119.8v2M298.3 116.6v1.6l.4 .4M298.5 114.7h.8a.45 .45 0 0 0-.3-.6 .45 .45 0 0 0-.5 .4l.1 .8 .7 .1M299.1 110.2v2l-.7-.1-.2-.3v-.7l.9-.3M300 111.5h.8a.45 .45 0 0 0-.3-.6 .45 .45 0 0 0-.5 .4v.8l.8 .1M300.2 117.5v-.2h-.7v1.3M300.8 114.3v-.2h-.6v1.3M300.9 117.3l.7 .2v1.1h-.4a.38 .38 0 0 1-.4-.4 .38 .38 0 0 1 .4-.4h.4"/>
<path d="M301.5 110.8h.7M302.2 110.2l-.4 .2-.1 1.8M302.3 114.1h.7M302.6 113.4v1.7l.4 .3M302.8 110.8l.7 .3 .1 1.1h-.5a.38 .38 0 0 1-.4-.4 .38 .38 0 0 1 .4-.4h.5M303.3 117.3h-.6l-.2 .3 .1 .8 .7 .2M303.4 120a.49 .49 0 0 0-.7-.1 .49 .49 0 0 0 0 .7l.6 .3a.52 .52 0 0 1 0 .9 .52 .52 0 0 1-.8-.3M303.8 114.2l.5-.1a.73 .73 0 0 1-.2 1.3l-.4-.3zM304 117.9h.9a.45 .45 0 0 0-.3-.6 .45 .45 0 0 0-.6 .4l.1 .7 .8 .2M304.5 110.8v1.2l.3 .2h.6v-1.4M304.8 119.8l-.1 1.7-.6 .3M306.2 110.2v1.6l.4 .4"/>
<path d="M306.5 114.1v1l.3 .3h.5v-1.3M306.8 116.6v2l.6-.1 .2-.3v-.7l-.8-.2M307.1 110.8h.6M307.3 110.2v1.8l.4 .2M308.4 117.9h.9a.45 .45 0 0 0-.3-.6 .45 .45 0 0 0-.6 .4l.1 .7 .8 .2M308.9 114.2l-.6-.1-.1 .3 .8 .5v.4h-.8M309.6 110.2v2h.8M309.9 114.7h.8a.45 .45 0 0 0-.3-.6 .45 .45 0 0 0-.5 .4v.8l.8 .1M309.9 117.3h.7M310.1 116.6l.1 1.7 .4 .3M311.2 112.2h1.1M311.2 110.6l.5-.4v2"/>
<path d="M311.3 117.3l.3 1.3 .3-.9 .4 .9 .3-1.3M312.4 114.1h.6M312.6 113.4v1.7l.4 .3M312.9 119.8v2l-.6-.1-.2-.3v-.8l.8-.1M313.4 117.9h.8a.45 .45 0 0 0-.3-.6 .45 .45 0 0 0-.5 .4v.7l.8 .2M313.8 114.1l.8 .1 .1 1.2M313.8 113.4v2M314.1 111.7h1.3M314.1 111.1h1.3M315 117.9h.9a.45 .45 0 0 0-.3-.6 .45 .45 0 0 0-.6 .4l.1 .7 .8 .2M315.6 114.7h.8a.45 .45 0 0 0-.3-.6 .45 .45 0 0 0-.5 .4v.8l.8 .1M315.8 120a.49 .49 0 0 0-.8-.1 .49 .49 0 0 0 .1 .7l.6 .3a.49 .49 0 0 1 0 .8 .49 .49 0 0 1-.7-.1l-.2-.1"/>
<path d="M316.7 118.6v-1.3h.8l.1 1.3M317.1 119.8v1.7l-.6 .3M317.4 110.2h.7l.3 .4v1.2l-.3 .3-.7 .1zM318 119.8h.7a.43 .43 0 0 1 .4 .4 .43 .43 0 0 1-.4 .5h-.5M319 114.1h-.6l-.2 .3 .1 .7 .1 .2 .6 .1M319.6 118.6l.6-.1 .2-.2v-.7l-.2-.3h-.6v1.9M319.8 114.1l.7 .1 .1 1.2M319.8 113.4v2M320.5 110.2v2l-1.1-2v2M321.3 117.3l.8 .2v1.1h-.5a.38 .38 0 0 1-.4-.4 .38 .38 0 0 1 .4-.4h.5M321.5 111.3h.6a.54 .54 0 0 0 .5-.5 .54 .54 0 0 0-.5-.6h-.6v2M321.6 114.2l.5-.1a.72 .72 0 0 1-.2 1.3l-.4-.3z"/>
<path d="M323.3 113.4v2M323.6 114.4l.5 1M323.8 116.6v2l-.7-.1-.2-.3 .1-.7 .8-.2M324.1 114.1l-.8 .6M324.8 114.7h.9a.45 .45 0 0 0-.3-.6 .45 .45 0 0 0-.6 .4l.1 .8 .8 .1M325.4 117.4l-.5-.1-.2 .2v.2l.8 .4v.3h-.8M326.4 115.3l.1 .1zM326.5 115.4l-.1 .4M327.5 117.4h.6l.1 .7a.43 .43 0 0 1-.4 .5 .43 .43 0 0 1-.4-.5zM328.9 117.3h.7M329.6 116.6l-.5 .2v1.8M296.7 120.5h.6"/>
<path d="M298.1 120.5l.8 .1 .1 1.2M299.8 121.1h.9a.45 .45 0 0 0-.3-.6 .45 .45 0 0 0-.6 .4l.1 .8 .8 .1M305.7 121.8h1M305.7 120.2l.5-.4v2M308.7 120.5l.7 .1v1.2h-.5a.38 .38 0 0 1-.3-.4 .38 .38 0 0 1 .3-.4h.5M310.4 121.8v-1.3h.7l.1 1.3M318.6 120.7a.54 .54 0 0 1 .5 .5 .54 .54 0 0 1-.5 .6h-.6M319.8 121.6l.2 .2z"/>
</g>
<text font-size="10.8" fill="#c90d0c" x="261.1" y="247.4">OpenEnergyMonitor</text>
<g font-size="5.4" fill="#808080">
<text x="58.6" y="26">THREE-PHASE_AC_NETWORK_INTERFACE</text>
<text x="295.3" y="24.7">EMBEDDED_POWER_SUPPLY</text>
<text x="290.8" y="102.8">OUTPUT_SIGNALS_AND_SUPPLY</text>
<text x="41.8" y="131.8">VOLTAGE_MEASUREMENT_PHASE_1</text>
<text x="39.2" y="182.2">VOLTAGE_MEASUREMENT_PHASE_2</text>
<text x="39.7" y="236.5">VOLTAGE_MEASUREMENT_PHASE_3</text>
</g>
<g font-size="5.4" fill="#c90d0c">
<text x="257.8" y="233.1">DESIGN BY:</text>
<text x="257.8" y="266.3">PROJECT TITLE: emonVS 1.4.2</text>
<text x="257.8" y="273.9">SHEET TITLE: Complete Schematic</text>
<text x="374" y="274.1">SHEET: 1/1</text>
<text x="257.8" y="281.7">DATE: 12/17/25</text>
<text x="297.4" y="281.7">5:25 PM</text>
<text x="374.4" y="281.3">REV.: 1.3.2</text>
</g>
<text font-size="4.3" fill="#c90d0c" x="260.4" y="255.2">github.com/openenergymonitor/emonVoltageSense</text>
<g font-size="3.8" fill="#808080">
<text x="185.8" y="112.3">GND</text>
<text x="107.7" y="116.8">GND_IN</text>
<text x="368.3" y="118.5">RJ45 Jack</text>
<text x="375.1" y="115">J7</text>
</g>
<text font-size="3.5" fill="#0696d7" x="65.5" y="29.6">common mode surge suppression</text>
<g font-size="3.2" fill="#808080">
<text x="311.8" y="41.9">AC(L)</text>
<text x="328.8" y="41.9">+VO</text>
<text x="311.8" y="64.7">AC(N)</text>
<text x="329.6" y="64.7">-VO</text>
<text x="371.8" y="124.7">1</text>
<text x="371.8" y="128.6">2</text>
<text x="371.8" y="132.4">3</text>
<text x="371.8" y="136.2">4</text>
<text x="371.8" y="140">5</text>
<text x="371.8" y="143.8">6</text>
<text x="371.8" y="147.6">7</text>
<text x="371.8" y="151.4">8</text>
</g>
<g font-size="2.7" fill="#808080">
<text x="384.8" y="27.4">5V</text>
<text x="300.5" y="35.6">AC-DC converter (10W / 5V) YCM10-5</text>
<text x="321" y="31.8">PS1</text>
<text x="25.9" y="40.7">J9-5</text>
<text x="50.5" y="37.4">F3</text>
<text x="185.4" y="40.7">L3_VOLTAGE</text>
<text x="277.7" y="41.7">L1_FILTERED</text>
<text x="45.9" y="46.6">Slow Blow</text>
<text x="46" y="43.7">1A x 250V</text>
<text x="50.5" y="53.6">F2</text>
<text x="348.4" y="52.1" transform="rotate(-90 348.4 52.1)">C3</text>
<text x="362.4" y="51.1">C5</text>
<text x="383.2" y="52" transform="rotate(-90 383.2 52)">D1</text>
<text x="25.9" y="56.9">J9-4</text>
<text x="46" y="59.9">1A x 250V</text>
<text x="185.4" y="56.9">L2_VOLTAGE</text>
<text x="357.8" y="56.5" transform="rotate(-90 357.8 56.5)">1uF x 16V</text>
<text x="374.4" y="57.9" transform="rotate(-90 374.4 57.9)">220uF x 16V</text>
<text x="391.3" y="56.6" transform="rotate(-90 391.3 56.6)">SMBJ7.0A</text>
<text x="45.9" y="62.7">Slow Blow</text>
<text x="282.4" y="64.6">NEUTRAL</text>
<text x="50.5" y="68.8">F1</text>
<text x="147.9" y="69" transform="rotate(-90 147.9 69)">L1_VOLTAGE</text>
<text x="25.9" y="72.2">J9-3</text>
<text x="45.9" y="78">Slow Blow</text>
<text x="46" y="75.1">1A x 250V</text>
<text x="185.4" y="72.2">L1_FILTERED</text>
<text x="159.2" y="78.3">U$1</text>
<text x="67.9" y="85.5" transform="rotate(-90 67.9 85.5)">M1</text>
<text x="80.1" y="88.5" transform="rotate(-90 80.1 88.5)">275VAC</text>
<text x="87" y="84.5" transform="rotate(-90 87 84.5)">M2</text>
<text x="99.2" y="87.6" transform="rotate(-90 99.2 87.6)">275VAC</text>
<text x="106" y="84.5" transform="rotate(-90 106 84.5)">M3</text>
<text x="118.2" y="87.6" transform="rotate(-90 118.2 87.6)">275VAC</text>
<text x="128.4" y="85.4" transform="rotate(-90 128.4 85.4)">C4</text>
<text x="137.8" y="92.4" transform="rotate(-90 137.8 92.4)">1uF x 310VAC</text>
<text x="158" y="90.7">47mH</text>
<text x="25.9" y="96.9">J9-2</text>
<text x="185.4" y="96.9">NEUTRAL</text>
<text x="278" y="105.5">5V</text>
<text x="25.9" y="112.2">J9-1</text>
<text x="146.2" y="108.3">GND</text>
<text x="350.8" y="124.6">VS1</text>
<text x="290.8" y="128.4">SJ1</text>
<text x="350.8" y="128.4">VS2</text>
<text x="54.2" y="136.6">R6</text>
<text x="73.3" y="136.6">R5</text>
<text x="92.3" y="136.6">R4</text>
<text x="106.3" y="137.2">ZMPT101B</text>
<text x="111.5" y="134.3">T1</text>
<text x="290.6" y="137.4">L1</text>
<text x="350.8" y="132.2">VS3</text>
<text x="27.7" y="139.8">L1_VOLTAGE</text>
<text x="49.4" y="142.6">20k (0.1%)</text>
<text x="68.5" y="142.6">20k (0.1%)</text>
<text x="87.5" y="142.6">20k (0.1%)</text>
<text x="140.7" y="139.8">VS1</text>
<text x="346.9" y="141.7">SJ2</text>
<text x="131.5" y="148.8">R9</text>
<text x="288.2" y="149.7">100uH</text>
<text x="131.5" y="151.2">150R (0.1%)</text>
<text x="131.5" y="153.5">Burden Resistor</text>
<text x="54.2" y="159.4">R3</text>
<text x="73.3" y="159.4">R2</text>
<text x="92.3" y="159.4">R1</text>
<text x="290.8" y="158.8">SJ3</text>
<text x="30" y="162.6">NEUTRAL</text>
<text x="49.4" y="165.5">20k (0.1%)</text>
<text x="68.5" y="165.5">20k (0.1%)</text>
<text x="87.5" y="165.5">20k (0.1%)</text>
<text x="106.7" y="164.5">1000:1000</text>
<text x="368.3" y="166.5">J8-1</text>
<text x="368.3" y="173.1">J8-2</text>
<text x="110.5" y="184.8">T2</text>
<text x="24.8" y="190.3">L2_VOLTAGE</text>
<text x="52.5" y="187.1">R19</text>
<text x="71.5" y="187.1">R18</text>
<text x="90.6" y="187.1">R17</text>
<text x="105.3" y="187.6">ZMPT101B</text>
<text x="139.7" y="190.3">VS2</text>
<text x="48.5" y="193.1">20k (0.1%)</text>
<text x="67.5" y="193.1">20k (0.1%)</text>
<text x="86.6" y="193.1">20k (0.1%)</text>
<text x="131.5" y="201.7">150R (0.1%)</text>
<text x="131.5" y="204">Burden Resistor</text>
<text x="131.5" y="199.3">R8</text>
<text x="52.5" y="209.9">R16</text>
<text x="71.5" y="209.9">R15</text>
<text x="90.6" y="209.9">R12</text>
<text x="29.1" y="213.1">NEUTRAL</text>
<text x="48.5" y="216">20k (0.1%)</text>
<text x="67.5" y="216">20k (0.1%)</text>
<text x="86.6" y="216">20k (0.1%)</text>
<text x="105.8" y="215">1000:1000</text>
<text x="111.5" y="239.1">T3</text>
<text x="25.8" y="244.5">L3_VOLTAGE</text>
<text x="53.4" y="241.3">R30</text>
<text x="72.5" y="241.3">R29</text>
<text x="91.5" y="241.3">R28</text>
<text x="106.3" y="241.9">ZMPT101B</text>
<text x="140.7" y="244.5">VS3</text>
<text x="49.4" y="247.4">20k (0.1%)</text>
<text x="68.5" y="247.4">20k (0.1%)</text>
<text x="87.5" y="247.4">20k (0.1%)</text>
<text x="131.5" y="256">150R (0.1%)</text>
<text x="131.5" y="253.5">R21</text>
<text x="131.5" y="258.3">Burden Resistor</text>
<text x="30" y="267.4">NEUTRAL</text>
<text x="53.4" y="264.2">R27</text>
<text x="72.5" y="264.2">R26</text>
<text x="91.5" y="264.2">R25</text>
<text x="106.7" y="269.3">1000:1000</text>
<text x="49.4" y="270.3">20k (0.1%)</text>
<text x="68.5" y="270.3">20k (0.1%)</text>
<text x="87.5" y="270.3">20k (0.1%)</text>
</g>
<text font-size="2.7" fill="#c90d0c" x="368.4" y="47.8" transform="rotate(-90 368.4 47.8)">+</text>
</svg>
